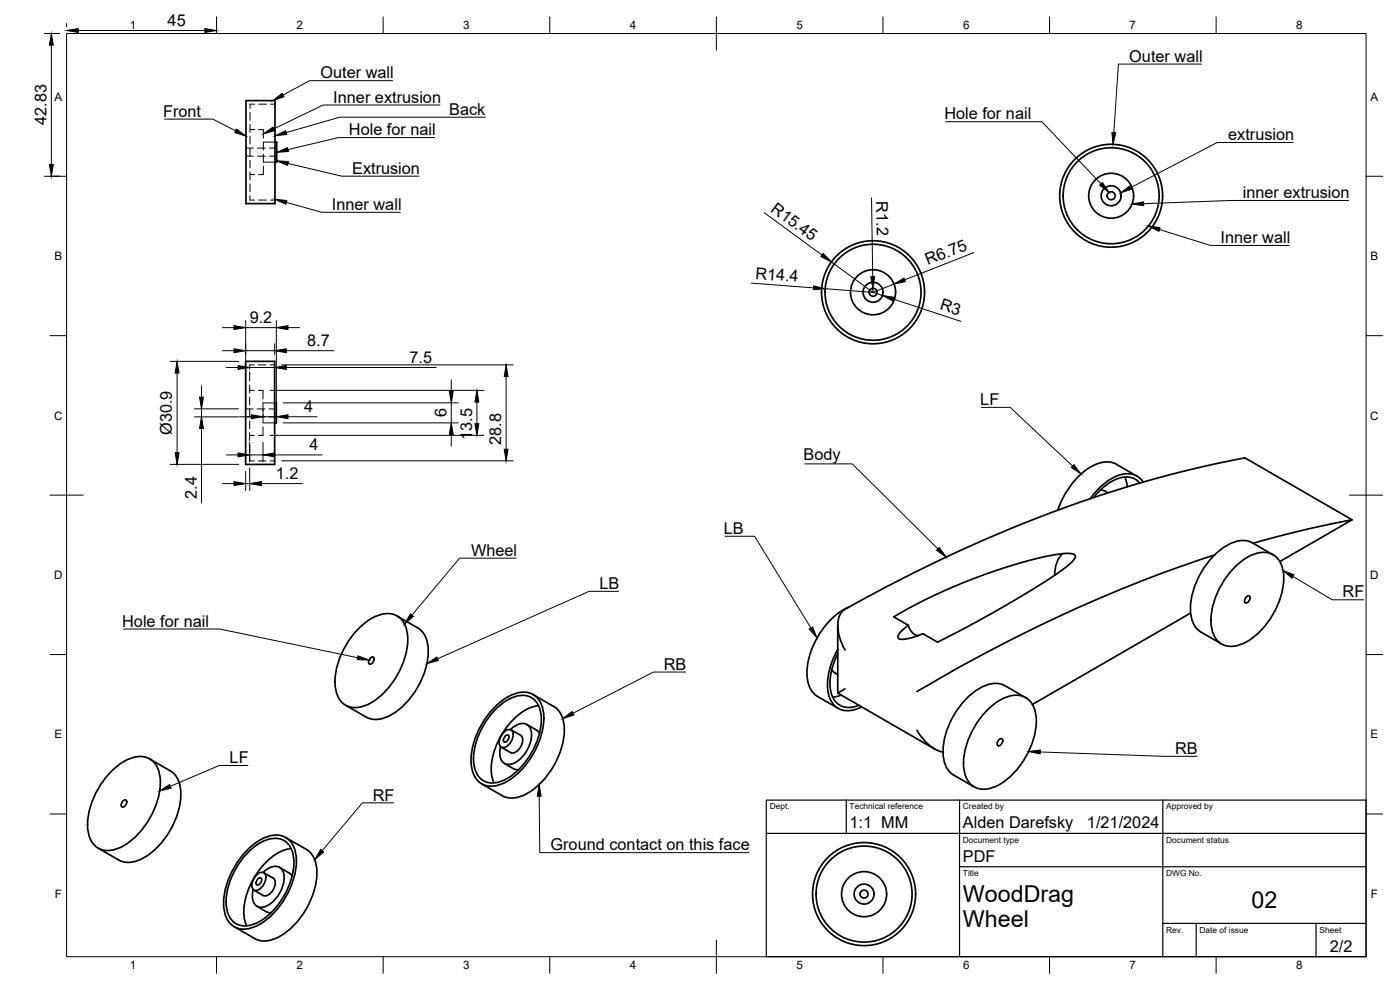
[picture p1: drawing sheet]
<svg xmlns="http://www.w3.org/2000/svg" width="420mm" height="297mm" viewBox="0 0 420 297" stroke-linecap="round" stroke-linejoin="round" font-family="sans-serif">
<!-- layer: Hidden -->
<g fill="none" stroke="#000" stroke-width=".3">
<path d="M75 33.7v2.4M75 37.3v2.4M75 38.9h1.4M76.4 31.2h-1.4v1.3M77.6 31.2h2.4M77.6 38.9h1.4v2.6M81.2 31.2h1.3M73.8 44.4h2.3M73.8 46.8h2.3M75 40.9v2.4M75 44.5v2.3M75 48v2.4"/>
<path d="M75 51.6v2.4M75 55.2v2.4M75 58.7v1.3h1.4M75 52.4h1.4M77.2 44.4h2.4M77.2 46.8h2.4M79 42.7v2.3M79 46.2v2.4h3.5M79 49.8v2.6h-1.4M79 42.6h3.5M80.8 44.4h2.2M80.8 46.8h2.2"/>
<path d="M77.6 60h2.4M81.2 60h1.3M74.9 112v2.3M74.9 115.6v2.3M74.9 119.1v2.4M74.9 117.1h1.4M76.3 109.5h-1.4v1.3M77.5 109.5h2.4M77.5 117.1h1.4v2.6M81.1 109.5h1.3M73.7 122.7h2.2M73.7 125.1h2.2"/>
<path d="M74.9 122.7v2.4M74.9 126.3v2.4M74.9 129.8v2.4M74.9 133.4v2.4M74.9 137v1.3h1.4M74.9 130.6h1.4M77.1 122.7h2.4M77.1 125.1h2.4M77.5 138.3h2.4M78.9 120.9v2.4M78.9 124.5v2.4h3.5M78.9 128v2.6h-1.4"/>
<path d="M78.9 120.9h3.5M80.7 122.7h2.2M80.7 125.1h2.2M81.1 138.3h1.3"/>
</g>
<!-- layer: Visible -->
<g fill="none" stroke="#000" stroke-width=".51">
<path d="M73.8 30.2h8.7v30.9h-8.7zM82.5 42.6h.5v6h-.5M73.7 108.4h8.7v30.9h-8.7zM82.4 120.9h.5v6h-.5M330.2 147l1.1 .2 1.2 .7M337.5 143.1l.8 2.9M341.2 142.9l-6.1-3.6a8 8 0 0 0-8.6 1.3 24.7 24.7 0 0 0-9 12.5M342.1 144.9a5.9 5.9 0 0 0-7.4-1 17.7 17.7 0 0 0-6.5 5.4M343.1 144.6a6.1 6.1 0 0 0-8-1.8 19.4 19.4 0 0 0-7.9 6.8M405.8 156l-21.7 12.5M318.9 166.1a8.6 8.6 0 0 0-2.4 6.5M364.5 166.5a459 459 0 0 0-89.3 41"/>
<path d="M370.9 169.8a11.9 11.9 0 0 1 9.3-4 6.3 6.3 0 0 1 5 6.3 23.4 23.4 0 0 1-12.1 21 6.2 6.2 0 0 1-8.6-2 14.7 14.7 0 0 1 .4-12.2l1.3-2.8 1.7-2.7zM374.1 179.1a.62 .62 0 0 1 1-.1 1.47 1.47 0 0 1-1.4 1.9l-.2-.9zM376.1 163l17-4.4 12.7-2.6-32.2-18.6a386.2 386.2 0 0 0-107.3 38.5l-12.6 6.8a5 5 0 0 0-2.3 4.9l.6 3.6 1.6 3.8M382.1 166.5l-6.2-3.6a8.4 8.4 0 0 0-8.9 1.5 23.9 23.9 0 0 0-9.7 19.5 7.1 7.1 0 0 0 3.2 5.8l6.1 3.5M108 188.2a11.9 11.9 0 0 1 9.3-4 6.3 6.3 0 0 1 5 6.3 23.4 23.4 0 0 1-12.1 21 6.2 6.2 0 0 1-8.6-2.1 14.7 14.7 0 0 1 .4-12.1l1.3-2.9 1.7-2.7zM111.2 197.4a.62 .62 0 0 1 1 0 1.47 1.47 0 0 1-1.3 1.8l-.2-.8zM119.2 184.8l6.1 3.6M125.3 188.4a8.4 8.4 0 0 1 3.2 8.5 23.9 23.9 0 0 1-12.1 18.1 7.1 7.1 0 0 1-6.5 .1M251.4 187.6v20.3l29.1 16.8M251.4 194.9a18.1 18.1 0 0 0-2.3 14.7 6 6 0 0 0 8.4 3l1.1-.5M251.4 196.2a16.3 16.3 0 0 0-1.6 12.6 5.6 5.6 0 0 0 8 2.8M254.8 182.1a23.5 23.5 0 0 0-12.6 19.2 8 8 0 0 0 3.2 7.7l6.1 3.5"/>
<path d="M268.2 185.1l6.9-3.9 8-3.8 8.4-3.6 7.5-2.6 8.8-2.8 7.3-1.7 4.9-.7 1.8 .1 .9 .6-.3 1.1-2 2-4.2 3.1-5.2 3.3-16.3 9.5-13.4 7-4.3-2.6-4.6 1.5-1.2 .2-1.4-.1-.3-.7 .4-.8 2.7-2.6zM272.6 187.6l.9 1.9a2.92 2.92 0 0 0 2.1 1.2M357.3 183.9l-47.5 27.5M103.7 211.6l6.2 3.5M148.8 211.8a11.9 11.9 0 0 1 9.3-4.1 6.3 6.3 0 0 1 5 6.3 23.4 23.4 0 0 1-12.1 21.1 6.2 6.2 0 0 1-8.5-2.1 14.7 14.7 0 0 1 .3-12.1l1.4-2.9 1.6-2.7zM149.1 212.5a10.8 10.8 0 0 1 9-3.7 6.5 6.5 0 0 1 4.4 7.1 22.1 22.1 0 0 1-11.5 18.3 5.8 5.8 0 0 1-8.8-5.1 21.9 21.9 0 0 1 6.9-16.6zM151 219.9a1.8 1.8 0 0 1 2.8-.6 3.9 3.9 0 0 1-2.9 5 1.8 1.8 0 0 1-.9-2.7zM153.2 218.9a4.1 4.1 0 0 1 5.2-1.4 5.2 5.2 0 0 1 .6 5.8 8.7 8.7 0 0 1-6.1 6.1 2.9 2.9 0 0 1-2.9-3.6l.2-1.8M153.4 219l2.9 1.6a2.98 2.98 0 0 1-.4 4.1l-.9 .8a1.63 1.63 0 0 1-1.7 .3l-2.9-1.6M158.1 217.4l3.2 1.8 .6 .8M160 208.4l6.2 3.5a8.4 8.4 0 0 1 3.1 8.5 23.9 23.9 0 0 1-12.1 18.2 7.1 7.1 0 0 1-6.5 .1l-6.2-3.5M161.6 211.7a15.5 15.5 0 0 0-10.4 7.8 18.5 18.5 0 0 0-3.3 14.5l.4 .9"/>
<path d="M249.6 200.9l.7 .8 1.1 .7M252.5 208.5l-2.6 .7M253.6 206.7l-2.2 1.2M275.2 219.1a12.7 12.7 0 0 0 7.8 6.6M296.6 212.7a11.9 11.9 0 0 1 9.4-4.1 6.3 6.3 0 0 1 4.9 6.3 23.4 23.4 0 0 1-12.1 21.1 6.2 6.2 0 0 1-8.5-2.1 14.7 14.7 0 0 1 .4-12.1l1.3-2.9 1.6-2.7zM301.6 205.8l6.2 3.5M301.7 205.8a8.4 8.4 0 0 0-9 1.5 23.9 23.9 0 0 0-9.6 19.5 7.1 7.1 0 0 0 3.1 5.7M33.7 231.1a11.9 11.9 0 0 1 9.4-4.1 6.3 6.3 0 0 1 5 6.3 23.4 23.4 0 0 1-12.2 21.1 6.2 6.2 0 0 1-8.5-2.1 14.7 14.7 0 0 1 .4-12.1l1.3-2.9 1.6-2.7zM44.9 227.7l6.2 3.5a8.4 8.4 0 0 1 3.1 8.5 23.9 23.9 0 0 1-12 18.2 7.1 7.1 0 0 1-6.6 .1l-6.1-3.5M151.4 229.1l2.8 1.6M151.7 220.8a.62 .62 0 0 1 1 0 1.47 1.47 0 0 1-1.4 1.8l-.2-.9zM154.2 230.7l1.4 .3"/>
<path d="M286.2 232.5l6.2 3.6M299.8 221.9a.62 .62 0 0 1 1.1 0 1.47 1.47 0 0 1-1.4 1.8l-.2-.9zM36.9 240.3a.62 .62 0 0 1 1.1 0 1.47 1.47 0 0 1-1.4 1.8l-.2-.9zM74.6 254.7a11.9 11.9 0 0 1 9.3-4.1 6.3 6.3 0 0 1 5 6.3 23.4 23.4 0 0 1-12.1 21 6.2 6.2 0 0 1-8.6-2 14.7 14.7 0 0 1 .4-12.2l1.3-2.8 1.7-2.7zM74.8 255.4a10.8 10.8 0 0 1 9.1-3.7 6.5 6.5 0 0 1 4.3 7.1 22.1 22.1 0 0 1-11.5 18.3 5.8 5.8 0 0 1-8.8-5.1 21.9 21.9 0 0 1 6.9-16.6zM85.7 251.3l6.2 3.5a8.4 8.4 0 0 1 3.2 8.5 23.9 23.9 0 0 1-12.1 18.2 7.1 7.1 0 0 1-6.5 .1l-6.2-3.5M87.4 254.6a15.5 15.5 0 0 0-10.5 7.7 18.5 18.5 0 0 0-3.3 14.6l.4 .9M76.8 262.8a1.8 1.8 0 0 1 2.7-.6 3.9 3.9 0 0 1-2.9 5 1.8 1.8 0 0 1-.8-2.7zM77.1 271.9l3.2 1.8 1 .2M77.4 263.7a.62 .62 0 0 1 1.1-.1 1.47 1.47 0 0 1-1.4 1.9l-.2-.9zM79 261.8a4.1 4.1 0 0 1 5.1-1.4 5.2 5.2 0 0 1 .6 5.8 8.7 8.7 0 0 1-6.1 6 2.9 2.9 0 0 1-2.9-3.5l.3-1.8M79.2 261.9l2.8 1.6a2.98 2.98 0 0 1-.4 4l-.9 .9a1.63 1.63 0 0 1-1.7 .3l-2.8-1.6"/>
<path d="M83.9 260.3l3.1 1.8 .7 .8"/>
<circle cx="333.5" cy="58.7" r="15.4"/>
<circle cx="333.5" cy="58.7" r="6.7"/>
<circle cx="333.5" cy="58.7" r="3"/>
<circle cx="333.5" cy="58.7" r="1.2"/>
<circle cx="333.5" cy="58.7" r="14.4"/>
<circle cx="262" cy="87.7" r="15.5"/>
<circle cx="262" cy="87.7" r="6.8"/>
<circle cx="262" cy="87.7" r="3"/>
<circle cx="262" cy="87.7" r="1.2"/>
<circle cx="262" cy="87.7" r="14.4"/>
<circle cx="259.3" cy="268.3" r="15.5"/>
<circle cx="259.3" cy="268.3" r="6.8"/>
<circle cx="259.3" cy="268.3" r="3"/>
<circle cx="259.3" cy="268.3" r="1.2"/>
<circle cx="259.3" cy="268.3" r="14.4"/>
</g>
<!-- layer: BORDER -->
<g fill="none" stroke="#000" stroke-width=".3">
<path d="M20 10.1h390v276.9h-390zM65 5.1v5M115 5.1v5M165 5.1v5M215 5.1v10M265 5.1v5M315 5.1v5M365 5.1v5M15 52.9h5M410 52.9h5M15 100.7h5M410 100.7h5"/>
<path d="M15 148.6h10M405 148.6h10M15 196.4h5M410 196.4h5M15 244.2h5M410 244.2h5M65 287v5M115 287v5M165 287v5M215 282.1v9.9M265 287v5M315 287v5"/>
<path d="M365 287v5"/>
</g>
<!-- layer: TITLEBLOCK -->
<path d="M230 240.1h180v46.9h-180zM230 250h180M254 240.1v9.9M288 240.1v46.9M349 240.1v46.9M288 260.1h122M349 277.1h61M359 277.1v9.9M395 277.1v9.9" fill="none" stroke="#000" stroke-width=".36"/>
<!-- layer: FD_Dimensions -->
<g fill="none" stroke="#000" stroke-width=".3">
<path d="M13.3 10.1h4.6M15.4 13.6v35.8M20 7.1v.9M23.5 9.2h38M65 7.1v.9M13.3 52.9h4.6M261.6 59.4l.3 23.6M229.4 63.8l17.3 12.7M249.5 78.6l12.5 9.1M292.2 75.8l-20.7 8.2M66.7 98.3h3.5M73.7 96.2v26.8"/>
<path d="M73.7 98.3h9.2M82.9 96.2v28.6M86.4 98.3h3.5M225.5 84.9l18.6 1.5M247.6 86.6l14.4 1.1M262 86.5v1.2M262 87.7l2.8 1M268.2 89.8l20.2 6.6M268.3 85.2l-6.3 2.5M51.1 108.4h20.5M53.1 111.9v23.9M60.5 115.7v3.5"/>
<path d="M66.7 105.2h3.5M67.9 110.3h3.5M73.7 105.2h8.7M74.9 111.6v.8M74.9 110.3h7.5M81 117.1h64.2M82.4 103.1v3.2M82.4 111.6v.8M84.5 109.5h69.5M85.9 110.3h45M85.9 105.2h14.3M135.4 113.9v3.5"/>
<path d="M151.9 113v21.8M51.1 139.3h20.5M58.4 122.7h13.2M58.4 125.1h13.2M60.5 122.7v2.4M60.5 128.6v22.3M67.9 136.5h3.5M71.9 125h3.5M74.9 132.7v5.9M74.9 136.5h4M78.9 125h4M78.9 122.9v1.9"/>
<path d="M78.9 132.7v5.9M81 130.6h64.2M82.4 136.5h14.3M84.5 138.3h69.5M85 120.9h52.5M85 126.9h52.5M86.4 125h8.7M135.4 120.9v6M135.4 130.4v3.5M143.1 120.6v6.5M66.7 145.1h3.5M73.7 141.4v5.8"/>
<path d="M73.7 145.1h1.2M74.9 140.4v6.8M78.4 145.1h12.3"/>
</g>
<g fill="#000" stroke="#000" stroke-width=".3">
<path d="M15.4 10.1l.6 3.5h-1.2zM20 9.2l3.5-.6v1.1zM61.5 8.6l3.5 .6-3.5 .5zM14.8 49.4h1.2l-.6 3.5zM247 76l2.5 2.6-3.1-1.6zM70.2 97.7l3.5 .6-3.5 .6zM82.9 98.3l3.5-.6v1.2zM244.2 85.8l3.4 .8-3.5 .3zM261.3 83h1.2l-.5 3.5zM264.8 88.7l3.5 .5-.3 1.1zM268.3 85.2l3-1.8 .4 1.1zM53.1 108.4l.6 3.5h-1.1z"/>
<path d="M59.9 119.2h1.1l-.5 3.5zM70.2 104.7l3.5 .5-3.5 .6zM71.4 109.7l3.5 .6-3.5 .5zM82.4 110.3l3.5-.6v1.1zM82.4 105.2l3.5-.5v1.1zM134.9 117.4h1.1l-.6 3.5zM151.9 109.5l.6 3.5h-1.2zM52.6 135.8h1.1l-.6 3.5zM60.5 125.1l.5 3.5h-1.1zM71.4 135.9l3.5 .6-3.5 .6zM75.4 124.4l3.5 .6-3.5 .6zM78.9 136.5l3.5-.6v1.2z"/>
<path d="M82.9 125l3.5-.6v1.2zM135.4 126.9l.6 3.5h-1.1zM143.1 117.1l.6 3.5h-1.2zM142.5 127.1h1.2l-.6 3.5zM151.3 134.8h1.2l-.6 3.5zM70.2 144.5l3.5 .6-3.5 .6zM74.9 145.1l3.5-.6v1.2z"/>
</g>
<!-- layer: Leaders -->
<g fill="#000" stroke="#000" stroke-width=".3">
<path d="M71 38.7l2.8 2.1-3.4-1zM79 40.2l2.9-2.1 .5 1.1zM81.9 30.2l2.8-2.2 .5 1zM333.7 39.8h1.2l-.9 3.5zM82.5 40.8l3.2-1.6 .4 1.2zM83 48.2l3.6 .3-.3 1.1zM83 45.7l3.3-1.4 .3 1.2zM330 55.6l.9-.8 1.9 2.9zM336.3 57.9l2.9-2.2 .5 1.1zM82.5 59.8l3.6 .4-.4 1.1zM339.7 61.2l3.5-.7v1.2zM344.6 67.8l3.5 .5-.3 1.1z"/>
<path d="M322.3 139.4l2.1 2.8-2.9-1.9zM281.1 165.1l.8-.8 2.1 2.9zM385 171.2l3.3 1.3-.6 1zM107.4 196.8l3.4 1.2-3.6-.1zM123.2 184.2l.9 .7-2.7 2.3zM128.1 199.1l3-2 .5 1.1zM242.9 188.8l1-.7 1.3 3.3zM168.9 215.6l2.8-2.1 .6 1zM47.9 237.3l3-1.9 .5 1.1zM161.8 235.4l.6 3.5h-1.2zM308.7 225.5l3.5-.5v1.2zM96.2 254.9l.9 .7-2.7 2.3z"/>
</g>
<g fill="none" stroke="#000" stroke-width=".3">
<path d="M360.6 19.2h-24.9l-1.4 20.6M49.4 35.7h14.4l6.9 3.6M117.8 24.2h-24.9l-7.9 4.3M132 31.5h-35l-14.8 7.2M145.6 35.2h-43.6l-16.1 4.6M283.8 36.5h28.9l17.7 18.7M86.4 49.1l16.2 3.8h23.1M130.5 41.3h-28.9l-15.2 3.6M388.1 42.8h-22.8l-25.9 13.4M85.9 60.7l10.7 3h23.6M348 68.9l15.3 4.7h23.6M404.7 60.1h-34.9l-26.6 1"/>
<path d="M241.5 139.2h14.3l25.7 25.5M294.5 122.2h8.7l18.7 17.6M154.9 167.5h-17l-14.3 17.1M185.7 177.4h-8.9l-45.5 20.3M217.6 160.9h8.9l16.9 27.5M388 173l11.8 7h9.5M37.1 188.7h28.8l41.4 8.6M205.8 201.6h-9.7l-24.1 12.4M74.4 229.7h-8.6l-14.7 6.2M161.8 238.9l.2 16.9h62.8M312.2 225.6l37.4 1.3h9.6M118.2 240.9h-9.4l-12.1 14.4"/>
</g>
<g font-size="7">
<text x="289" y="270.6">WoodDrag</text>
<text x="375.6" y="272.3">02</text>
<text x="289" y="278.1">Wheel</text>
</g>
<g font-size="4.9">
<text x="50.3" y="7.7">45</text>
<text x="96.2" y="23.5">Outer wall</text>
<text x="338.9" y="18.5">Outer wall</text>
<text x="49" y="35">Front</text>
<text x="100" y="30.8">Inner extrusion</text>
<text x="134.8" y="34.5">Back</text>
<text x="283.4" y="35.8">Hole for nail</text>
<text x="13.9" y="37.5" transform="rotate(-90 13.9 37.5)">42.83</text>
<text x="104.7" y="40.6">Hole for nail</text>
<text x="368.6" y="42">extrusion</text>
<text x="105.7" y="52.2">Extrusion</text>
<text x="373" y="59.4">inner extrusion</text>
<text x="99.6" y="63">Inner wall</text>
<text x="231.1" y="63.2" transform="rotate(36 231.1 63.2)">R15.45</text>
<text x="263" y="60.4" transform="rotate(89 263 60.4)">R1.2</text>
<text x="366.3" y="72.9">Inner wall</text>
<text x="226.6" y="83.6" transform="rotate(4 226.6 83.6)">R14.4</text>
<text x="278.4" y="79.7" transform="rotate(-21 278.4 79.7)">R6.75</text>
<text x="281.8" y="92.7" transform="rotate(18 281.8 92.7)">R3</text>
<text x="75" y="96.8">9.2</text>
<text x="92.2" y="103.8">8.7</text>
<text x="122.9" y="108.8">7.5</text>
<text x="91.3" y="123.6">4</text>
<text x="134" y="125.2" transform="rotate(-90 134 125.2)">6</text>
<text x="294.2" y="121.5">LF</text>
<text x="51.6" y="130.5" transform="rotate(-90 51.6 130.5)">Ø30.9</text>
<text x="92.8" y="135.1">4</text>
<text x="141.7" y="132" transform="rotate(-90 141.7 132)">13.5</text>
<text x="150.4" y="133.4" transform="rotate(-90 150.4 133.4)">28.8</text>
<text x="82.8" y="143.7">1.2</text>
<text x="241.2" y="138.2">Body</text>
<text x="59.1" y="149.6" transform="rotate(-90 59.1 149.6)">2.4</text>
<text x="217.3" y="160.2">LB</text>
<text x="141.4" y="166.8">Wheel</text>
<text x="179.9" y="176.7">LB</text>
<text x="402.9" y="179.3">RF</text>
<text x="36.7" y="188">Hole for nail</text>
<text x="199.2" y="200.9">RB</text>
<text x="352.7" y="226.2">RB</text>
<text x="68.9" y="229">LF</text>
<text x="111.9" y="240.2">RF</text>
<text x="255" y="248.5">1:1 MM</text>
<text x="289" y="248.5">Alden Darefsky</text>
<text x="326.2" y="248.5">1/21/2024</text>
<text x="165.2" y="255.1">Ground contact on this face</text>
<text x="289" y="258.6">PDF</text>
<text x="399.1" y="285.7">2/2</text>
</g>
<g font-size="3.5">
<text x="39" y="8.8">1</text>
<text x="89" y="8.8">2</text>
<text x="139" y="8.8">3</text>
<text x="189" y="8.8">4</text>
<text x="239" y="8.8">5</text>
<text x="289" y="8.8">6</text>
<text x="339" y="8.8">7</text>
<text x="389" y="8.8">8</text>
<text x="16.3" y="30.2">A</text>
<text x="411.3" y="30.2">A</text>
<text x="16.3" y="78">B</text>
<text x="411.3" y="78">B</text>
<text x="16.2" y="125.9">C</text>
<text x="411.2" y="125.9">C</text>
<text x="16.2" y="173.7">D</text>
<text x="411.2" y="173.7">D</text>
<text x="16.3" y="221.6">E</text>
<text x="411.3" y="221.6">E</text>
<text x="16.4" y="269.4">F</text>
<text x="411.4" y="269.4">F</text>
<text x="39" y="290.8">1</text>
<text x="89" y="290.8">2</text>
<text x="139" y="290.8">3</text>
<text x="189" y="290.8">4</text>
<text x="239" y="290.8">5</text>
<text x="289" y="290.8">6</text>
<text x="339" y="290.8">7</text>
<text x="389" y="290.8">8</text>
</g>
<g font-size="2.5">
<text x="231" y="242.9">Dept.</text>
<text x="255" y="242.9">Technical reference</text>
<text x="289" y="242.9">Created by</text>
<text x="350" y="242.9">Approved by</text>
<text x="289" y="252.8">Document type</text>
<text x="350" y="252.8">Document status</text>
<text x="289" y="262.9">Title</text>
<text x="350" y="262.9">DWG No.</text>
<text x="350" y="279.9">Rev.</text>
<text x="360" y="279.9">Date of issue</text>
<text x="396" y="279.9">Sheet</text>
</g>
</svg>
